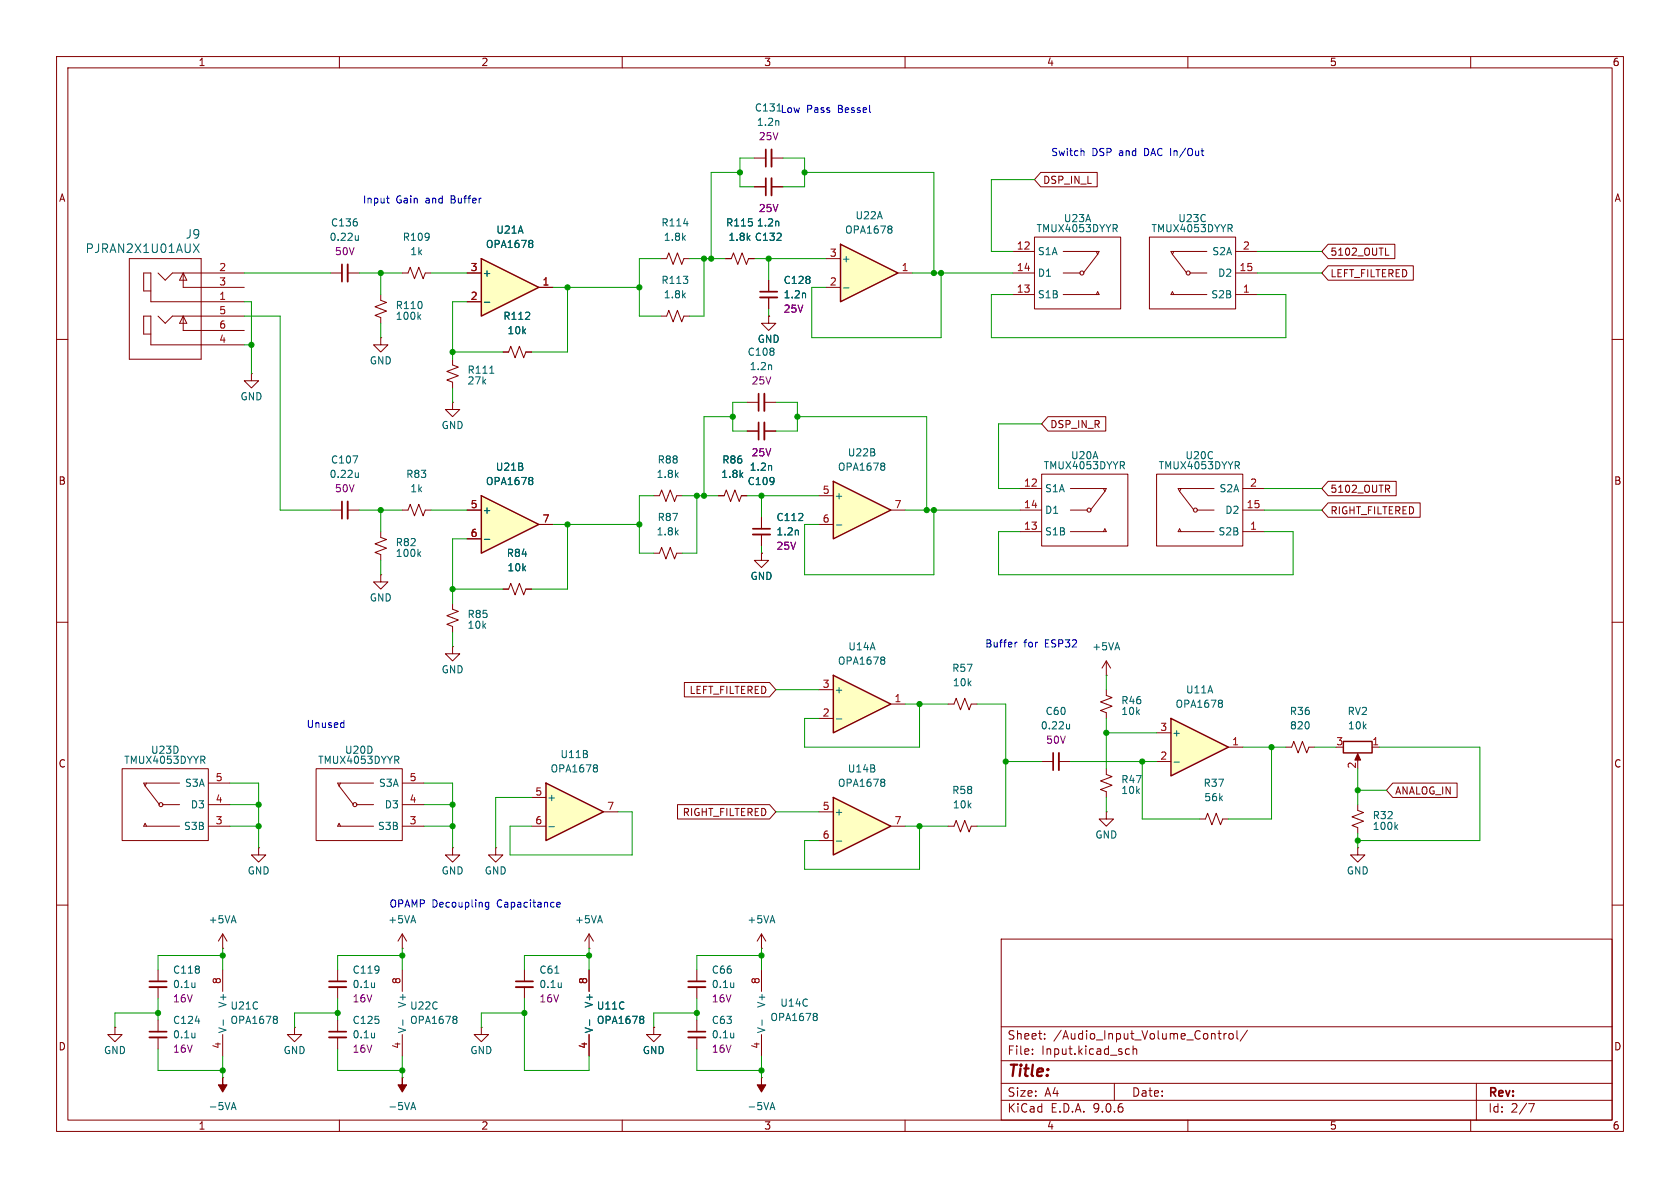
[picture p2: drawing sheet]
<svg xmlns="http://www.w3.org/2000/svg" width="297mm" height="210mm" viewBox="0 0 297 210" stroke-linecap="round" stroke-linejoin="round" font-family="sans-serif">
<g fill="none" stroke="#840000" stroke-width=".18">
<path d="M10 10h277v190h-277zM12 12h273v186h-273zM60 10v2M110 10v2M160 10v2M210 10v2M260 10v2M67.3 59.7v1.3h1.3l-1.3 1.2-1.3-1.2h1.3M67.3 59.7h.1M10 60h2M285 60h2M134.6 97.8v1.3h1.3l-1.3 1.2-1.3-1.2h1.3"/>
<path d="M134.6 97.8h.1M134.6 91.4v2.1M134.6 94.5v2M10 110h2M285 110h2M184.1 134.6h2.1M187.2 134.6h2M10 160h2M177 166h108v32h-108zM285 160h2M60 198v2M110 198v2"/>
<path d="M160 198v2M177 194.5h108M177 191.5h108M177 187.5h108M177 181.5h108M182.5 186.3v.1M182.5 185.5v.1M184.7 183.6v.1M184.7 182.8v.1M197 191.5v3M199.1 186.3h.6M199.1 185.5h.6"/>
<path d="M200.3 185.5l.2-.1 .4 .1 .1 .9M200.3 184.9v1.5M210 198v2M215.3 182.7h.6M215.5 182.2v1.3l.4 .2M216.4 182.7v1M216.8 182.7l-.3 .1-.1 .2M217.4 182.8l.3-.1 .3 .3v.4l-.3 .3-.3-.1-.2-.2v-.4zM218.7 182.2v1.3l.2 .2M220.5 182.1l-1.3 2M260 198v2M261 191.5v6.5"/>
<path d="M270.2 195.1h1l-.6 1.5"/>
</g>
<path d="M133.1 93.5h3M186.2 133.1v3" fill="none" stroke="#840000" stroke-width=".3"/>
<path d="M133.1 94.5h3M187.2 133.1v3" fill="none" stroke="#840000" stroke-width=".33"/>
<path d="M141.1 93.8v.8M189.1 128v.8M189.1 128.7l-.4 .1" fill="none" stroke="#006464" stroke-width=".18"/>
<path d="M148.6 43.2l10.1 5.1-10.1 5z" fill="#ffffc2"/>
<path d="M148.6 43.2l10.1 5.1-10.1 5z" fill="none" stroke="#840000" stroke-width=".25"/>
<path d="M146 45.7h2.6M146 50.8h2.6M158.7 48.3h2.6" fill="none" stroke="#840000" stroke-width=".18"/>
<path d="M157.4 39.9l.3 .3-.3 .3 .3 .2v.3l-.3 .2M149.1 50.9h1" fill="none" stroke="#006464" stroke-width=".18"/>
<path d="M147.3 85.1l10.2 5.1-10.2 5.1z" fill="#ffffc2"/>
<path d="M147.3 85.1l10.2 5.1-10.2 5.1z" fill="none" stroke="#840000" stroke-width=".25"/>
<path d="M58.4 48.3h2.1M61.5 48.3h2M135.9 55.9v1.3h1.3l-1.3 1.2-1.3-1.2h1.3M135.9 55.9h.1M144.8 87.6h2.5M144.8 92.7h2.5M157.5 90.2h2.5M212.1 144.8h1l.4-1 .7 2 .8-2 .8 2 .4-1h1" fill="none" stroke="#840000" stroke-width=".18"/>
<path d="M63.4 41.6v.9M63.4 42.4l-.4 .1M147.8 92.8h1M156.2 81.9l.2 .2-.2 .3 .2 .2v.3l-.2 .2" fill="none" stroke="#006464" stroke-width=".18"/>
<path d="M60.5 46.7v3.1" fill="none" stroke="#840000" stroke-width=".3"/>
<path d="M61.5 46.7v3.1" fill="none" stroke="#840000" stroke-width=".33"/>
<path d="M147.3 119.4l10.2 5.1-10.2 5z" fill="#ffffc2"/>
<path d="M147.3 119.4l10.2 5.1-10.2 5z" fill="none" stroke="#840000" stroke-width=".25"/>
<path d="M133.3 27.9h2.1M136.4 27.9h2M58.4 90.2h2.1M61.5 90.2h2M127 87.6h1l.4-1 .8 2 .7-2 .8 2 .4-1h1M144.8 121.9h2.5M144.8 127h2.5M157.5 124.5h2.5M195.6 135.9v1l1 .4-2 .7 2 .8-2 .8 1 .4v1" fill="none" stroke="#840000" stroke-width=".18"/>
<path d="M137.6 21.4l.1 .8M62.4 80.6h.8l-.5 1.3M63.4 83.6v.8M63.4 84.3l-.4 .1M156.2 116.1l.2 .3-.2 .3 .2 .2v.3l-.2 .2M147.8 127.1h1" fill="none" stroke="#006464" stroke-width=".18"/>
<path d="M135.4 26.4v3.1M60.5 88.6v3.1" fill="none" stroke="#840000" stroke-width=".3"/>
<path d="M136.4 26.4v3.1M61.5 88.6v3.1" fill="none" stroke="#840000" stroke-width=".33"/>
<path d="M96.5 138.4l10.2 5.1-10.2 5.1z" fill="#ffffc2"/>
<path d="M96.5 138.4l10.2 5.1-10.2 5.1z" fill="none" stroke="#840000" stroke-width=".25"/>
<g fill="none" stroke="#840000" stroke-width=".18">
<path d="M179.1 44.5h3.8M179.1 48.3h3.8M179.1 52.1h3.8M182.9 41.9h15.2v12.7h-15.2zM188 44.5h6.3l-.2 .5M188 48.3h3M188 52.1h6.3l-.2-.5-.3 .5M193.8 44.5l.3 .5M194.1 45l-2.6 3.3M203.2 41.9h15.2v12.7h-15.2zM207.3 45l2.5 3.3M207.5 52.1l-.2-.5-.3 .5h6.4"/>
<path d="M207.5 44.5l-.2 .5M210.3 48.3h3.1M213.4 44.5h-6.4l.3 .5M218.4 44.5h3.8M218.4 48.3h3.8M218.4 52.1h3.8M132.1 71.1h2M132.1 76.2h2M135.1 71.1h2.1M135.1 76.2h2.1M71.1 90.2h1l.4-1 .8 2 .7-2 .8 2 .4-1h1M180.3 86.4h3.8"/>
<path d="M180.3 90.2h3.8M180.3 94h3.8M184.1 83.8h15.3v12.7h-15.3zM189.2 86.4h6.4l-.3 .5M189.2 90.2h3.1M189.2 94h6.4l-.3-.5-.2 .5M195.1 86.4l.2 .5M195.3 86.9l-2.5 3.3M204.5 83.8h15.2v12.7h-15.2zM208.5 86.9l2.6 3.3M208.8 94l-.3-.5-.2 .5h6.3M208.8 86.4l-.3 .5"/>
<path d="M211.6 90.2h3M214.6 86.4h-6.3l.2 .5M219.7 86.4h3.8M219.7 90.2h3.8M219.7 94h3.8M167.6 124.5h1.1l.3-1.1 .8 2.1 .8-2.1 .7 2.1 .4-1h1M94 141h2.5M94 146.1h2.5M106.7 143.5h2.5M167.6 146.1h1.1l.3-1.1 .8 2.1 .8-2.1 .7 2.1 .4-1h1M195.6 143.5v1.3h1.2l-1.2 1.3-1.3-1.3h1.3M195.6 143.5h.1"/>
<path d="M104.1 171.5v3.8M123.2 171.5v2M123.2 174.5v2M104.1 182.9v3.8M115.6 181.6v1.3h1.2l-1.2 1.3-1.3-1.3h1.3M115.6 181.6h.1"/>
<circle cx="191.3" cy="48.3" r=".36"/>
<circle cx="210.1" cy="48.3" r=".36"/>
<circle cx="192.5" cy="90.2" r=".36"/>
<circle cx="211.3" cy="90.2" r=".36"/>
</g>
<path d="M136.3 64.6l.1 .7M136.3 82.3l.1 .8M105.4 135.2l.2 .2-.2 .3 .2 .3v.2l-.2 .3M97 146.1h1M113.6 179.6l.2 .3-.2 .3 .2 .2v.3l-.2 .2M129.7 173.7v.9M129.7 174.5h.1M104.2 180.3v1" fill="none" stroke="#006464" stroke-width=".18"/>
<path d="M134.1 69.6v3M134.1 74.7v3M121.7 173.5h3" fill="none" stroke="#840000" stroke-width=".3"/>
<path d="M135.1 69.6v3M135.1 74.7v3M121.7 174.5h3" fill="none" stroke="#840000" stroke-width=".33"/>
<path d="M147.3 141l10.2 5.1-10.2 5z" fill="#ffffc2"/>
<path d="M147.3 141l10.2 5.1-10.2 5z" fill="none" stroke="#840000" stroke-width=".25"/>
<g fill="none" stroke="#840000" stroke-width=".18">
<path d="M67.3 52.1v1l1 .4-2 .7 2 .8-2 .8 1 .3v1.1M135.9 49.5v2.1M135.9 52.6v2M67.3 94v1l1 .4-2 .7 2 .8-2 .8 1 .3v1.1M195.6 119.4h.1M195.6 116.8l-.8 1.3M195.6 116.8l.7 1.3M195.6 116.8v2.6M227.3 132.1h1l.4-1 .8 2 .8-2 .7 2 .4-1h1M144.8 143.5h2.5M144.8 148.6h2.5M157.5 146.1h2.5"/>
<path d="M240 149.9v1.2h1.3l-1.3 1.3-1.2-1.3h1.2M240 149.9h.1M123.2 180.3v2.1M123.2 183.4v2M134.6 190.5h.1"/>
</g>
<path d="M74 56l.4 .5M74.4 55.6l-.5 .5M142.4 51.9v.8M74 97.9l.4 .5M74.4 97.5l-.5 .5M156.2 137.7l.2 .3-.2 .3 .2 .2v.3l-.2 .2M147.8 148.7h1M129.7 182.6v.9M129.7 183.3v.1M136.3 195.8h.6M136.6 194.9l.4 1.3" fill="none" stroke="#006464" stroke-width=".18"/>
<path d="M134.6 190.5v1.3h.8l-.8 1.2-.7-1.2h.7z" fill="#840000" stroke="#840000" stroke-width=".18"/>
<path d="M134.4 51.6h3M121.7 182.4h3" fill="none" stroke="#840000" stroke-width=".3"/>
<path d="M134.4 52.6h3M121.7 183.4h3" fill="none" stroke="#840000" stroke-width=".33"/>
<path d="M207 127l10.2 5.1-10.2 5.1z" fill="#ffffc2"/>
<path d="M207 127l10.2 5.1-10.2 5.1zM237.5 131.1h5.1v2h-5.1z" fill="none" stroke="#840000" stroke-width=".25"/>
<g fill="none" stroke="#840000" stroke-width=".18">
<path d="M133.3 33h2.1M136.4 33h2M22.9 45.7h12.7v17.8h-12.7zM26.7 51.4h-1.3v-3.1h1.3v5h16.5M26.7 59.1h-1.3v-3.2h1.3v5.1h16.5M27.9 48.3l1.3 1.2 1.3-1.2h12.7M27.9 55.9l1.3 1.3 1.3-1.3h12.7M32.4 48.3v2.5h10.8M32.4 55.9v2.5h10.8M32.4 48.3l.6 1.2h-1.3zM32.4 55.9l.6 1.3h-1.3zM71.1 48.3h1l.4-1.1 .8 2.1 .7-2.1 .8 2.1 .4-1h1"/>
<path d="M116.8 55.9h1.1l.3-1 .8 2 .8-2 .7 2 .4-1h1M116.8 45.7h1.1l.3-1 .8 2 .8-2 .7 2 .4-1h1M128.3 45.7h1l.4-1 .7 2 .8-2 .8 2 .3-1h1M44.4 66v1.3h1.3l-1.3 1.3-1.2-1.3h1.2M44.4 66h.1M67.3 101.6v1.3h1.3l-1.3 1.2-1.3-1.2h1.3M67.3 101.6h.1M80 114.3v1.3h1.3l-1.3 1.2-1.3-1.2h1.3M80 114.3h.1M80 106.7v1l1 .4-2 .7 2 .8-2 .8 1 .3v1.1M88.9 104.1h1l.4-1 .8 2.1 .7-2.1 .8 2.1 .4-1.1h1M21.6 135.9h15.2v12.7h-15.2z"/>
<path d="M25.7 138.9l2.5 3.3M25.9 138.4l-.2 .5M31.7 138.4h-6.3l.3 .5M36.8 138.4h3.8M55.9 135.9h15.2v12.7h-15.2zM59.9 138.9l2.6 3.3M60.2 138.4l-.3 .5M66 138.4h-6.3l.2 .5M71.1 138.4h3.8M195.6 121.9v1l1 .4-2 .8 2 .7-2 .8 1 .4v1M204.5 129.5h2.5M204.5 134.6h2.5"/>
<path d="M217.2 132.1h2.5M240 133.6v1M242.6 132.1h1.2M25.9 146.1l-.2-.6-.3 .6h6.3M28.7 142.2h3M36.8 142.2h3.8M36.8 146.1h3.8M45.7 149.9v1.2h1.3l-1.3 1.3-1.3-1.3h1.3M45.7 149.9h.1M60.2 146.1l-.3-.6-.2 .6h6.3M63 142.2h3M71.1 142.2h3.8"/>
<path d="M71.1 146.1h3.8M80 149.9v1.2h1.3l-1.3 1.3-1.3-1.3h1.3M80 149.9h.1M87.6 149.9v1.2h1.3l-1.3 1.3-1.2-1.3h1.2M87.6 149.9h.1M240 142.2v1.1l1 .3-2 .8 2 .8-2 .7 1 .4v1M39.4 167.6h.1M39.4 165.1l-.8 1.3M39.4 165.1l.7 1.3M39.4 165.1v2.5M71.1 167.6h.1M71.1 165.1l-.7 1.3"/>
<path d="M71.1 165.1l.8 1.3M71.1 165.1v2.5M71.1 171.5v3.8M92.7 171.5v2M92.7 174.5v2M104.1 167.6h.1M104.1 165.1l-.7 1.3M104.1 165.1l.8 1.3M104.1 165.1v2.5M134.6 167.6h.1M134.6 165.1l-.7 1.3M134.6 165.1l.8 1.3"/>
<path d="M134.6 165.1v2.5M134.6 171.5v3.8M52.1 181.6v1.3h1.2l-1.2 1.3-1.3-1.3h1.3M52.1 181.6h.1M71.1 182.9v3.8M85.1 181.6v1.3h1.3l-1.3 1.3-1.3-1.3h1.3M85.1 181.6h.1M134.6 182.9v3.8"/>
<circle cx="28.4" cy="142.2" r=".36"/>
<circle cx="62.7" cy="142.2" r=".36"/>
</g>
<g fill="none" stroke="#006464" stroke-width=".18">
<path d="M120.9 39.5h.7M137.6 39.2l.1 .7M34.2 43.1l1 1.5M35.2 43.1l-1 1.5M207.5 134.7h1M215.9 123.8l.2 .2-.2 .3 .2 .3v.2l-.2 .2M246.7 146.1l.4 .5M247.1 145.8l-.5 .5M80.5 179.6l.3 .3-.3 .3 .3 .2v.3l-.3 .2M98.1 172h.7M99.2 173.7v.9M99.2 174.5h.1"/>
<path d="M144.2 179.1l.3 .3-.3 .3 .3 .2v.3l-.3 .2M71.2 180.3v1M134.7 180.3v1"/>
</g>
<path d="M240 133.2l.5 1.2h-1z" fill="#840000" stroke="#840000" stroke-width=".18"/>
<path d="M135.4 31.5v3M91.2 173.5h3" fill="none" stroke="#840000" stroke-width=".3"/>
<path d="M136.4 31.5v3M91.2 174.5h3" fill="none" stroke="#840000" stroke-width=".33"/>
<path d="M85.1 87.6l10.1 5.1-10.1 5.1z" fill="#ffffc2"/>
<path d="M85.1 87.6l10.1 5.1-10.1 5.1z" fill="none" stroke="#840000" stroke-width=".25"/>
<path d="M80 71.1v1.3h1.3l-1.3 1.3-1.3-1.3h1.3M80 71.1h.1M88.9 62.2h1l.4-1 .8 2 .7-2 .8 2 .4-1h1M82.5 90.2h2.6M82.5 95.3h2.6M95.2 92.7h2.6M115.6 87.6h1l.4-1 .7 2 .8-2 .8 2 .3-1h1M115.6 97.8h1l.4-1 .7 2 .8-2 .8 2 .3-1h1" fill="none" stroke="#840000" stroke-width=".18"/>
<path d="M85.6 95.3h1M93.9 84.4l.3 .2-.3 .3 .3 .3v.2l-.3 .3" fill="none" stroke="#006464" stroke-width=".18"/>
<path d="M85.1 45.7l10.1 5.1-10.1 5.1z" fill="#ffffc2"/>
<path d="M85.1 45.7l10.1 5.1-10.1 5.1z" fill="none" stroke="#840000" stroke-width=".25"/>
<g fill="none" stroke="#840000" stroke-width=".18">
<path d="M133.3 33h2.1M136.4 33h2M184 30.5h10v2.5h-10l-1.1-1.2zM82.5 48.3h2.6M82.5 53.3h2.6M95.2 50.8h2.6M128.3 45.7h1M132.3 45.7h1M135.9 55.9h.1M135.9 49.5v2.1M135.9 52.6v2M234.8 47h15.1v2.5h-15.1l-1.1-1.2z"/>
<path d="M234.8 43.2h11.8v2.5h-11.8l-1.1-1.2zM244.9 45.1h.7M80 63.5v1l1 .4-2 .8 2 .7-2 .8 1 .4v1M88.9 62.2h1M93 62.2h1M132.1 76.2h2M135.1 76.2h2.1M185.3 73.7h10.2v2.5h-10.2l-1.2-1.3zM82.5 90.2h2.6M82.5 95.3h2.6M95.2 92.7h2.6M127 87.6h1"/>
<path d="M131.1 87.6h1M134.6 97.8h.1M134.6 91.4v2.1M134.6 94.5v2M234.8 88.9h16.3v2.5h-16.3l-1.1-1.2zM234.8 85.1h12v2.5h-12l-1.1-1.2zM245.2 86.4l.5 .6M245.6 85.8l.1 .2-.1 .4M88.9 104.1h1M93 104.1h1M121 120.6h15l1.2 1.3-1.2 1.3h-15zM246.2 138.4h11.4v2.6h-11.4l-1.1-1.3z"/>
<path d="M119.8 142.2h16.2l1.2 1.3-1.2 1.3h-16.2zM27.9 171.5v2M27.9 174.5v2M39.4 171.5v3.8M59.7 171.5v2M59.7 174.5v2M104.1 171.5v3.8M20.3 181.6v1.3h1.3l-1.3 1.3-1.3-1.3h1.3M20.3 181.6h.1M27.9 180.3v2.1M27.9 183.4v2M39.4 190.5h.1"/>
<path d="M39.4 182.9v3.8M59.7 180.3v2.1M59.7 183.4v2M71.1 190.5h.1M104.1 182.9v3.8M115.6 181.6h.1"/>
</g>
<g fill="none" stroke="#006464" stroke-width=".18">
<path d="M137.6 39.2l.1 .7M85.6 53.4h1M93.9 42.5l.3 .2-.3 .3 .3 .3v.2l-.3 .3M142.4 51.9v.8M86.6 66h.7M85.6 95.3h1M93.9 84.4l.3 .2-.3 .3 .3 .3v.2l-.3 .3M136.3 82.3l.1 .8M141.1 93.8v.8M34.5 173.7v.9M34.5 174.5h-.1M48.8 179.6l.2 .3-.2 .3 .2 .2v.3l-.2 .2"/>
<path d="M66.2 173.7v.9M66.2 174.5h.1M113.6 179.6l.2 .3-.2 .3 .2 .2v.3l-.2 .2M34.5 182.6v.9M34.5 183.3l-.1 .1M34.5 180.5h.8M39.5 180.3v1M41 195.8h.6M41.3 194.9l.4 1.3M66.2 182.6v.9M66.2 183.3v.1M72.8 195.8h.6"/>
<path d="M73.1 194.9l.4 1.3M104.2 180.3v1"/>
</g>
<g fill="#840000" stroke="#840000" stroke-width=".18">
<path d="M71.1 190.5v1.3h.8l-.8 1.2-.7-1.2h.7z"/>
<path d="M39.4 190.5v1.3h.7l-.7 1.2-.8-1.2h.8z"/>
</g>
<path d="M26.4 173.5h3.1M58.2 173.5h3M26.4 182.4h3.1M58.2 182.4h3" fill="none" stroke="#840000" stroke-width=".3"/>
<path d="M26.4 174.5h3.1M58.2 174.5h3M26.4 183.4h3.1M58.2 183.4h3" fill="none" stroke="#840000" stroke-width=".33"/>
<g fill="none" stroke="#009600" stroke-width=".18">
<path d="M130.8 30.5h-5.1v15.2M133.3 27.9h-2.5v5.1h2.5M138.4 27.9h3.8v5.1h-3.8M142.2 30.5h22.9v17.8M182.9 31.8h-7.6v12.7h3.8M43.2 48.3h15.2M43.2 55.9h6.3v34.3h8.9M43.2 53.3h1.2v12.7M63.5 48.3h7.6M67.3 48.3v3.8M67.3 57.2v2.5M76.2 48.3h6.3"/>
<path d="M82.5 53.3h-2.5v10.2M97.8 50.8h15.2M100.3 50.8v11.4h-6.3M116.8 45.7h-3.8v10.2h3.8M121.9 45.7h6.4M124.5 45.7v10.2h-2.6M133.3 45.7h12.7M135.9 45.7v3.8M135.9 54.6v1.3M161.3 48.3h17.8M166.4 48.3v11.4h-22.9v-8.9h2.5M179.1 52.1h-3.8v7.6h52v-7.6h-5.1"/>
<path d="M222.2 48.3h11.5M222.2 44.5h11.5M43.2 61h1.2M80 62.2h8.9M80 68.6v2.5M129.5 73.7h-5v13.9M132.1 71.1h-2.6v5.1h2.6M137.2 71.1h3.8v5.1h-3.8M141 73.7h22.8v16.5M184.1 74.9h-7.6v11.5h3.8M63.5 90.2h7.6M67.3 90.2v3.8"/>
<path d="M67.3 99.1v2.5M76.2 90.2h6.3M82.5 95.3h-2.5v11.4M97.8 92.7h15.2M100.3 92.7v11.4h-6.3M115.6 87.6h-2.6v10.2h2.6M120.6 87.6h6.4M123.2 87.6v10.2h-2.6M132.1 87.6h12.7M134.6 87.6v3.8M134.6 96.5v1.3M160 90.2h20.3"/>
<path d="M165.1 90.2v11.4h-22.9v-8.9h2.6M180.3 94h-3.8v7.6h52.1v-7.6h-5.1M223.5 90.2h10.2M223.5 86.4h10.2M80 111.8v2.5M80 104.1h8.9M195.6 119.4v2.5M40.6 138.4h5.1v11.5M74.9 138.4h5.1v11.5M137.2 121.9h7.6M160 124.5h7.6M162.6 124.5v7.6h-20.4v-5.1h2.6"/>
<path d="M172.7 124.5h5.1v21.6h-5.1M177.8 134.6h6.3M189.2 134.6h15.3M195.6 127v8.9M195.6 129.5h8.9M201.9 134.6v10.2h10.2M219.7 132.1h7.6M224.8 132.1v12.7h-7.6M232.4 132.1h3.8M240 139.7h5.1M240 135.9v6.3M243.8 132.1h17.8v16.5h-21.6"/>
<path d="M40.6 146.1h5.1M40.6 142.2h5.1M74.9 146.1h5.1M74.9 142.2h5.1M94 141h-6.4v8.9M109.2 143.5h2.6v7.6h-21.6v-5h3.8M137.2 143.5h7.6M160 146.1h7.6M162.6 146.1v7.6h-20.4v-5.1h2.6M195.6 141v2.5M240 147.3v2.6M27.9 176.5v3.8"/>
<path d="M27.9 179.1h-7.6v2.5M39.4 168.9h-11.5v2.6M39.4 167.6v3.9M59.7 179.1h-7.6v2.5M59.7 176.5v3.8M71.1 168.9h-11.4v2.6M71.1 167.6v3.9M92.7 179.1h-7.6v2.5M92.7 176.5v12.7h11.4v-2.5M104.1 168.9h-11.4v2.6M104.1 167.6v3.9M123.2 179.1h-7.6v2.5"/>
<path d="M123.2 176.5v3.8M134.6 167.6v3.9M134.6 168.9h-11.4v2.6M27.9 185.4v3.8h11.5M39.4 186.7v3.8M59.7 185.4v3.8h11.4M71.1 186.7v3.8M123.2 185.4v3.8h11.4M134.6 186.7v3.8"/>
</g>
<g fill="none" stroke="#0000c2" stroke-width=".18">
<path d="M68.3 35h.5M68.5 35.7l.3 .2M191.3 26.7l.3 .1v.7M212.3 26.7h.5M212.7 27.5h.1M179.4 113.5v.9M179.8 113.5l-.4 .3M60.7 127.8h.1M60.8 127.3v1.3M60.8 128.5l-.1 .1M86.4 159.5v1l-.2 .3-.3-.1M86.4 159.6l-.4-.1-.2 .2 .1 .6h.5"/>
<path d="M98.4 159.9l.6-.1v-.2l-.4-.1-.2 .2 .1 .6h.5"/>
</g>
<g fill="#009600" stroke="#009600" stroke-width=".18">
<circle cx="165.1" cy="48.3" r=".46"/>
<circle cx="166.4" cy="48.3" r=".46"/>
<circle cx="163.8" cy="90.2" r=".46"/>
<circle cx="141" cy="73.7" r=".46"/>
<circle cx="142.2" cy="30.5" r=".46"/>
<circle cx="165.1" cy="90.2" r=".46"/>
<circle cx="134.6" cy="168.9" r=".46"/>
<circle cx="134.6" cy="87.6" r=".46"/>
<circle cx="124.5" cy="87.6" r=".46"/>
<circle cx="123.2" cy="87.6" r=".46"/>
<circle cx="162.6" cy="146.1" r=".46"/>
<circle cx="162.6" cy="124.5" r=".46"/>
<circle cx="135.9" cy="45.7" r=".46"/>
<circle cx="125.7" cy="45.7" r=".46"/>
<circle cx="124.5" cy="45.7" r=".46"/>
<circle cx="130.8" cy="30.5" r=".46"/>
<circle cx="177.8" cy="134.6" r=".46"/>
<circle cx="201.9" cy="134.6" r=".46"/>
<circle cx="195.6" cy="129.5" r=".46"/>
<circle cx="129.5" cy="73.7" r=".46"/>
<circle cx="240" cy="139.7" r=".46"/>
<circle cx="224.8" cy="132.1" r=".46"/>
<circle cx="240" cy="148.6" r=".46"/>
<circle cx="67.3" cy="48.3" r=".46"/>
<circle cx="67.3" cy="90.2" r=".46"/>
<circle cx="80" cy="62.2" r=".46"/>
<circle cx="44.4" cy="61" r=".46"/>
<circle cx="80" cy="142.2" r=".46"/>
<circle cx="80" cy="104.1" r=".46"/>
<circle cx="45.7" cy="146.1" r=".46"/>
<circle cx="80" cy="146.1" r=".46"/>
<circle cx="45.7" cy="142.2" r=".46"/>
<circle cx="92.7" cy="179.1" r=".46"/>
<circle cx="104.1" cy="168.9" r=".46"/>
<circle cx="113" cy="92.7" r=".46"/>
<circle cx="100.3" cy="50.8" r=".46"/>
<circle cx="113" cy="50.8" r=".46"/>
<circle cx="100.3" cy="92.7" r=".46"/>
<circle cx="71.1" cy="189.2" r=".46"/>
<circle cx="39.4" cy="168.9" r=".46"/>
<circle cx="59.7" cy="179.1" r=".46"/>
<circle cx="71.1" cy="168.9" r=".46"/>
<circle cx="39.4" cy="189.2" r=".46"/>
<circle cx="27.9" cy="179.1" r=".46"/>
<circle cx="123.2" cy="179.1" r=".46"/>
<circle cx="134.6" cy="189.2" r=".46"/>
</g>
<text font-size="2.8" fill="#840000" x="178" y="190.9">Title:</text>
<g font-size="2.1" fill="#006464">
<text x="15" y="44.9">PJRAN2X1U01AUX</text>
<text x="32.7" y="42.4">J9</text>
</g>
<g font-size="2.1" fill="#840000">
<text x="178" y="184">Sheet:</text>
<text x="186.2" y="184">/Audio_Input_Volume_Control/</text>
<text x="178" y="186.7">File:</text>
<text x="184.1" y="186.7">Input.kicad_sch</text>
<text x="178" y="196.9">KiCad</text>
<text x="178" y="194.1">Size:</text>
<text x="184.7" y="194.1">A4</text>
<text x="185.7" y="196.9">E.D.A.</text>
<text x="193.3" y="196.9">9.0.6</text>
<text x="200" y="194.1">Date:</text>
<text x="263" y="194.3">Rev:</text>
<text x="263" y="196.9">Id:</text>
<text x="267.1" y="196.9">2/7</text>
</g>
<g font-size="1.8" fill="#840000">
<text x="35" y="11.9">1</text>
<text x="85" y="11.9">2</text>
<text x="135" y="11.9">3</text>
<text x="185" y="11.9">4</text>
<text x="235" y="11.9">5</text>
<text x="285" y="11.9">6</text>
<text x="10.3" y="35.9">A</text>
<text x="184.3" y="32.7">DSP_IN_L</text>
<text x="285.3" y="35.9">A</text>
<text x="235.1" y="45.4">5102_OUTL</text>
<text x="235.1" y="49.2">LEFT_FILTERED</text>
<text x="185.6" y="75.9">DSP_IN_R</text>
<text x="10.3" y="85.9">B</text>
<text x="235.1" y="87.3">5102_OUTR</text>
<text x="285.3" y="85.9">B</text>
<text x="235.1" y="91.1">RIGHT_FILTERED</text>
<text x="121.8" y="122.9">LEFT_FILTERED</text>
<text x="10.3" y="135.9">C</text>
<text x="285.3" y="135.9">C</text>
<text x="246.5" y="140.7">ANALOG_IN</text>
<text x="120.6" y="144.5">RIGHT_FILTERED</text>
<text x="10.3" y="185.9">D</text>
<text x="285.3" y="185.9">D</text>
<text x="35" y="199.9">1</text>
<text x="85" y="199.9">2</text>
<text x="135" y="199.9">3</text>
<text x="185" y="199.9">4</text>
<text x="235" y="199.9">5</text>
<text x="285" y="199.9">6</text>
</g>
<g font-size="1.8" fill="#0000c2">
<text x="133.3" y="19.9">C131 Low</text>
<text x="142.6" y="20.2">Pass</text>
<text x="148.2" y="20.2">Bessel</text>
<text x="185.7" y="27.8">Switch</text>
<text x="193" y="27.8">DSP</text>
<text x="197.9" y="27.8">and</text>
<text x="202.6" y="27.8">DAC In/Out</text>
<text x="64.1" y="36.2">Input</text>
<text x="70" y="36.2">Gain</text>
<text x="75.3" y="36.2">and</text>
<text x="80" y="36.2">Buffer</text>
<text x="174.1" y="114.7">Buffer</text>
<text x="181" y="114.7">for</text>
<text x="184.8" y="114.7">ESP32</text>
<text x="54.1" y="128.9">Unused</text>
<text x="68.8" y="160.6">OPAMP Decoupling</text>
<text x="88" y="160.6">Capacitance</text>
</g>
<g font-size="1.8" fill="#006464">
<text x="133.7" y="22.5">1.2n</text>
<text x="58.4" y="40.2">C136</text>
<text x="87.6" y="41.5">U21A</text>
<text x="116.8" y="40.2">R114</text>
<text x="128.3" y="40.2">R115</text>
<text x="133.7" y="40.2">1.2n</text>
<text x="149.3" y="41.5">OPA1678</text>
<text x="151.1" y="39">U22A</text>
<text x="183.1" y="41.2">TMUX4053DYYR</text>
<text x="188" y="39.5">U23A</text>
<text x="203.5" y="41.2">TMUX4053DYYR</text>
<text x="208.2" y="39.5">U23C</text>
<text x="58.2" y="42.8">0.22u</text>
<text x="71.1" y="42.8">R109</text>
<text x="72.4" y="45.3">1k</text>
<text x="85.8" y="44">OPA1678</text>
<text x="117.3" y="42.8">1.8k</text>
<text x="128.7" y="42.8">1.8k</text>
<text x="133.3" y="42.8">C132</text>
<text x="148.7" y="46.6">+</text>
<text x="183.4" y="45.3">S1A</text>
<text x="214.2" y="45.3">S2A</text>
<text x="85.2" y="49.1">+</text>
<text x="116.8" y="50.4">R113</text>
<text x="117.3" y="52.9">1.8k</text>
<text x="138.4" y="50.4">C128</text>
<text x="138.4" y="52.9">1.2n</text>
<text x="183.4" y="49.1">D1</text>
<text x="183.4" y="52.9">S1B</text>
<text x="214" y="52.9">S2B</text>
<text x="215.2" y="49.1">D2</text>
<text x="69.9" y="54.8">R110</text>
<text x="69.9" y="56.7">100k</text>
<text x="88.9" y="56.7">R112</text>
<text x="89.6" y="59.3">10k</text>
<text x="65.3" y="64.6">GND</text>
<text x="132.1" y="63.1">C108</text>
<text x="132.4" y="65.6">1.2n</text>
<text x="133.9" y="60.8">GND</text>
<text x="42.4" y="71">GND</text>
<text x="82.6" y="66.3">R111</text>
<text x="82.6" y="68.2">27k</text>
<text x="78" y="76">GND</text>
<text x="58.4" y="82.1">C107</text>
<text x="87.6" y="83.4">U21B</text>
<text x="116.2" y="82.1">R88</text>
<text x="127.6" y="82.1">R86</text>
<text x="132.4" y="83.4">1.2n</text>
<text x="148" y="83.4">OPA1678</text>
<text x="149.8" y="80.9">U22B</text>
<text x="184.4" y="83.2">TMUX4053DYYR</text>
<text x="189.2" y="81.4">U20A</text>
<text x="204.7" y="83.2">TMUX4053DYYR</text>
<text x="209.5" y="81.4">U20C</text>
<text x="58.2" y="84.7">0.22u</text>
<text x="71.7" y="84.7">R83</text>
<text x="72.4" y="87.2">1k</text>
<text x="85.8" y="86">OPA1678</text>
<text x="116" y="84.7">1.8k</text>
<text x="127.4" y="84.7">1.8k</text>
<text x="132.1" y="86">C109</text>
<text x="147.4" y="88.5">+</text>
<text x="184.7" y="87.2">S1A</text>
<text x="215.5" y="87.2">S2A</text>
<text x="85.2" y="91">+</text>
<text x="116" y="94.8">1.8k</text>
<text x="116.2" y="92.3">R87</text>
<text x="137.2" y="92.3">C112</text>
<text x="137.2" y="94.8">1.2n</text>
<text x="184.7" y="91">D1</text>
<text x="184.7" y="94.8">S1B</text>
<text x="215.3" y="94.8">S2B</text>
<text x="216.5" y="91">D2</text>
<text x="69.9" y="96.7">R82</text>
<text x="69.9" y="98.7">100k</text>
<text x="89.5" y="98.7">R84</text>
<text x="89.6" y="101.2">10k</text>
<text x="65.3" y="106.5">GND</text>
<text x="132.6" y="102.7">GND</text>
<text x="82.6" y="111.4">10k</text>
<text x="82.6" y="109.4">R85</text>
<text x="78" y="119.2">GND</text>
<text x="148" y="117.7">OPA1678</text>
<text x="149.9" y="115.2">U14A</text>
<text x="168.2" y="119">R57</text>
<text x="193" y="115.2">+5VA</text>
<text x="147.4" y="122.8">+</text>
<text x="168.4" y="121.5">10k</text>
<text x="198.1" y="124.7">R46</text>
<text x="207.7" y="125.3">OPA1678</text>
<text x="209.6" y="122.8">U11A</text>
<text x="183.9" y="129.1">0.22u</text>
<text x="184.8" y="126.6">C60</text>
<text x="198.1" y="126.6">10k</text>
<text x="207.1" y="130.4">+</text>
<text x="227.9" y="126.6">R36</text>
<text x="228" y="129.1">820</text>
<text x="238.1" y="126.6">RV2</text>
<text x="238.2" y="129.1">10k</text>
<text x="21.9" y="135.2">TMUX4053DYYR</text>
<text x="26.6" y="133.5">U23D</text>
<text x="56.1" y="135.2">TMUX4053DYYR</text>
<text x="60.9" y="133.5">U20D</text>
<text x="97.2" y="136.8">OPA1678</text>
<text x="99" y="134.2">U11B</text>
<text x="149.8" y="136.8">U14B</text>
<text x="32.6" y="139.3">S3A</text>
<text x="33.6" y="143.1">D3</text>
<text x="66.9" y="139.3">S3A</text>
<text x="67.9" y="143.1">D3</text>
<text x="96.6" y="141.8">+</text>
<text x="148" y="139.3">OPA1678</text>
<text x="168.2" y="140.6">R58</text>
<text x="168.4" y="143.1">10k</text>
<text x="198.1" y="140.6">10k</text>
<text x="198.1" y="138.7">R47</text>
<text x="212.7" y="139.3">R37</text>
<text x="212.8" y="141.8">56k</text>
<text x="32.4" y="146.9">S3B</text>
<text x="66.7" y="146.9">S3B</text>
<text x="147.4" y="144.4">+</text>
<text x="193.5" y="148.4">GND</text>
<text x="242.6" y="145">R32</text>
<text x="242.6" y="146.9">100k</text>
<text x="43.7" y="154.8">GND</text>
<text x="78" y="154.8">GND</text>
<text x="85.6" y="154.8">GND</text>
<text x="238" y="154.8">GND</text>
<text x="36.8" y="163.4">+5VA</text>
<text x="68.5" y="163.4">+5VA</text>
<text x="101.6" y="163.4">+5VA</text>
<text x="132" y="163.4">+5VA</text>
<text x="30.5" y="172.3">C118</text>
<text x="62.2" y="172.3">C119</text>
<text x="95.3" y="172.3">C61</text>
<text x="125.7" y="172.3">C66</text>
<text x="30.5" y="174.9">0.1u</text>
<text x="40.2" y="178.3" transform="rotate(-90 40.2 178.3)">V+</text>
<text x="40.6" y="178.7">U21C</text>
<text x="62.2" y="174.9">0.1u</text>
<text x="72" y="178.3" transform="rotate(-90 72 178.3)">V+</text>
<text x="72.4" y="178.7">U22C</text>
<text x="95.3" y="174.9">0.1u</text>
<text x="105" y="178.3" transform="rotate(-90 105 178.3)">V+</text>
<text x="105.4" y="178.7">U11C</text>
<text x="125.7" y="174.9">0.1u</text>
<text x="135.5" y="178.3" transform="rotate(-90 135.5 178.3)">V+</text>
<text x="137.9" y="178.2">U14C</text>
<text x="30.5" y="181.2">C124</text>
<text x="30.5" y="183.7">0.1u</text>
<text x="40.2" y="182.8" transform="rotate(-90 40.2 182.8)">V-</text>
<text x="40.6" y="181.2">OPA1678</text>
<text x="62.2" y="181.2">C125</text>
<text x="62.2" y="183.7">0.1u</text>
<text x="72" y="182.8" transform="rotate(-90 72 182.8)">V-</text>
<text x="72.4" y="181.2">OPA1678</text>
<text x="105" y="182.8" transform="rotate(-90 105 182.8)">V-</text>
<text x="105.4" y="181.2">OPA1678</text>
<text x="125.7" y="181.2">C63</text>
<text x="125.7" y="183.7">0.1u</text>
<text x="135.5" y="182.8" transform="rotate(-90 135.5 182.8)">V-</text>
<text x="136.1" y="180.7">OPA1678</text>
<text x="18.3" y="186.5">GND</text>
<text x="50" y="186.5">GND</text>
<text x="83.1" y="186.5">GND</text>
<text x="113.5" y="186.5">GND</text>
<text x="36.8" y="196.4">-5VA</text>
<text x="68.5" y="196.4">-5VA</text>
<text x="132" y="196.4">-5VA</text>
</g>
<g font-size="1.8" fill="#840084">
<text x="134" y="25">25V</text>
<text x="134" y="37.7">25V</text>
<text x="59.1" y="45.3">50V</text>
<text x="138.4" y="55.5">25V</text>
<text x="132.8" y="68.2">25V</text>
<text x="132.8" y="80.9">25V</text>
<text x="59.1" y="87.2">50V</text>
<text x="137.2" y="97.4">25V</text>
<text x="184.8" y="131.7">50V</text>
<text x="30.5" y="177.4">16V</text>
<text x="62.2" y="177.4">16V</text>
<text x="95.3" y="177.4">16V</text>
<text x="125.7" y="177.4">16V</text>
<text x="30.5" y="186.3">16V</text>
<text x="62.2" y="186.3">16V</text>
<text x="125.7" y="186.3">16V</text>
</g>
<g font-size="1.8" fill="#a90000">
<text x="146.6" y="45.5">3</text>
<text x="179.7" y="44.2">12</text>
<text x="219.6" y="44.2">2</text>
<text x="38.7" y="48">2</text>
<text x="38.7" y="50.5">3</text>
<text x="38.7" y="53.1">1</text>
<text x="83.1" y="48">3</text>
<text x="83.1" y="53.1">2</text>
<text x="95.8" y="50.5">1</text>
<text x="146.6" y="50.5">2</text>
<text x="159.3" y="48">1</text>
<text x="179.7" y="48">14</text>
<text x="179.7" y="51.8">13</text>
<text x="219" y="48">15</text>
<text x="219.6" y="51.8">1</text>
<text x="38.7" y="55.6">5</text>
<text x="38.7" y="58.2">6</text>
<text x="38.7" y="60.7">4</text>
<text x="83.1" y="89.9">5</text>
<text x="145.3" y="87.4">5</text>
<text x="158" y="89.9">7</text>
<text x="180.9" y="86.1">12</text>
<text x="180.9" y="89.9">14</text>
<text x="220.3" y="89.9">15</text>
<text x="220.9" y="86.1">2</text>
<text x="83.1" y="95">6</text>
<text x="95.8" y="92.5">7</text>
<text x="145.3" y="92.5">6</text>
<text x="180.9" y="93.7">13</text>
<text x="220.9" y="93.7">1</text>
<text x="145.3" y="121.7">3</text>
<text x="158" y="124.2">1</text>
<text x="145.3" y="126.7">2</text>
<text x="205" y="129.3">3</text>
<text x="217.7" y="131.8">1</text>
<text x="236.1" y="131.8">3</text>
<text x="242.5" y="131.8">1</text>
<text x="205" y="134.4">2</text>
<text x="239.8" y="136" transform="rotate(-90 239.8 136)">2</text>
<text x="38" y="138.2">5</text>
<text x="38" y="142">4</text>
<text x="72.3" y="138.2">5</text>
<text x="72.3" y="142">4</text>
<text x="94.5" y="140.7">5</text>
<text x="107.2" y="143.3">7</text>
<text x="145.3" y="143.3">5</text>
<text x="38" y="145.8">3</text>
<text x="72.3" y="145.8">3</text>
<text x="94.5" y="145.8">6</text>
<text x="145.3" y="148.3">6</text>
<text x="158" y="145.8">7</text>
<text x="39.1" y="174.1" transform="rotate(-90 39.1 174.1)">8</text>
<text x="70.9" y="174.1" transform="rotate(-90 70.9 174.1)">8</text>
<text x="103.9" y="174.1" transform="rotate(-90 103.9 174.1)">8</text>
<text x="134.4" y="174.1" transform="rotate(-90 134.4 174.1)">8</text>
<text x="39.1" y="185.5" transform="rotate(-90 39.1 185.5)">4</text>
<text x="70.9" y="185.5" transform="rotate(-90 70.9 185.5)">4</text>
<text x="103.9" y="185.5" transform="rotate(-90 103.9 185.5)">4</text>
<text x="134.4" y="185.5" transform="rotate(-90 134.4 185.5)">4</text>
</g>
</svg>
